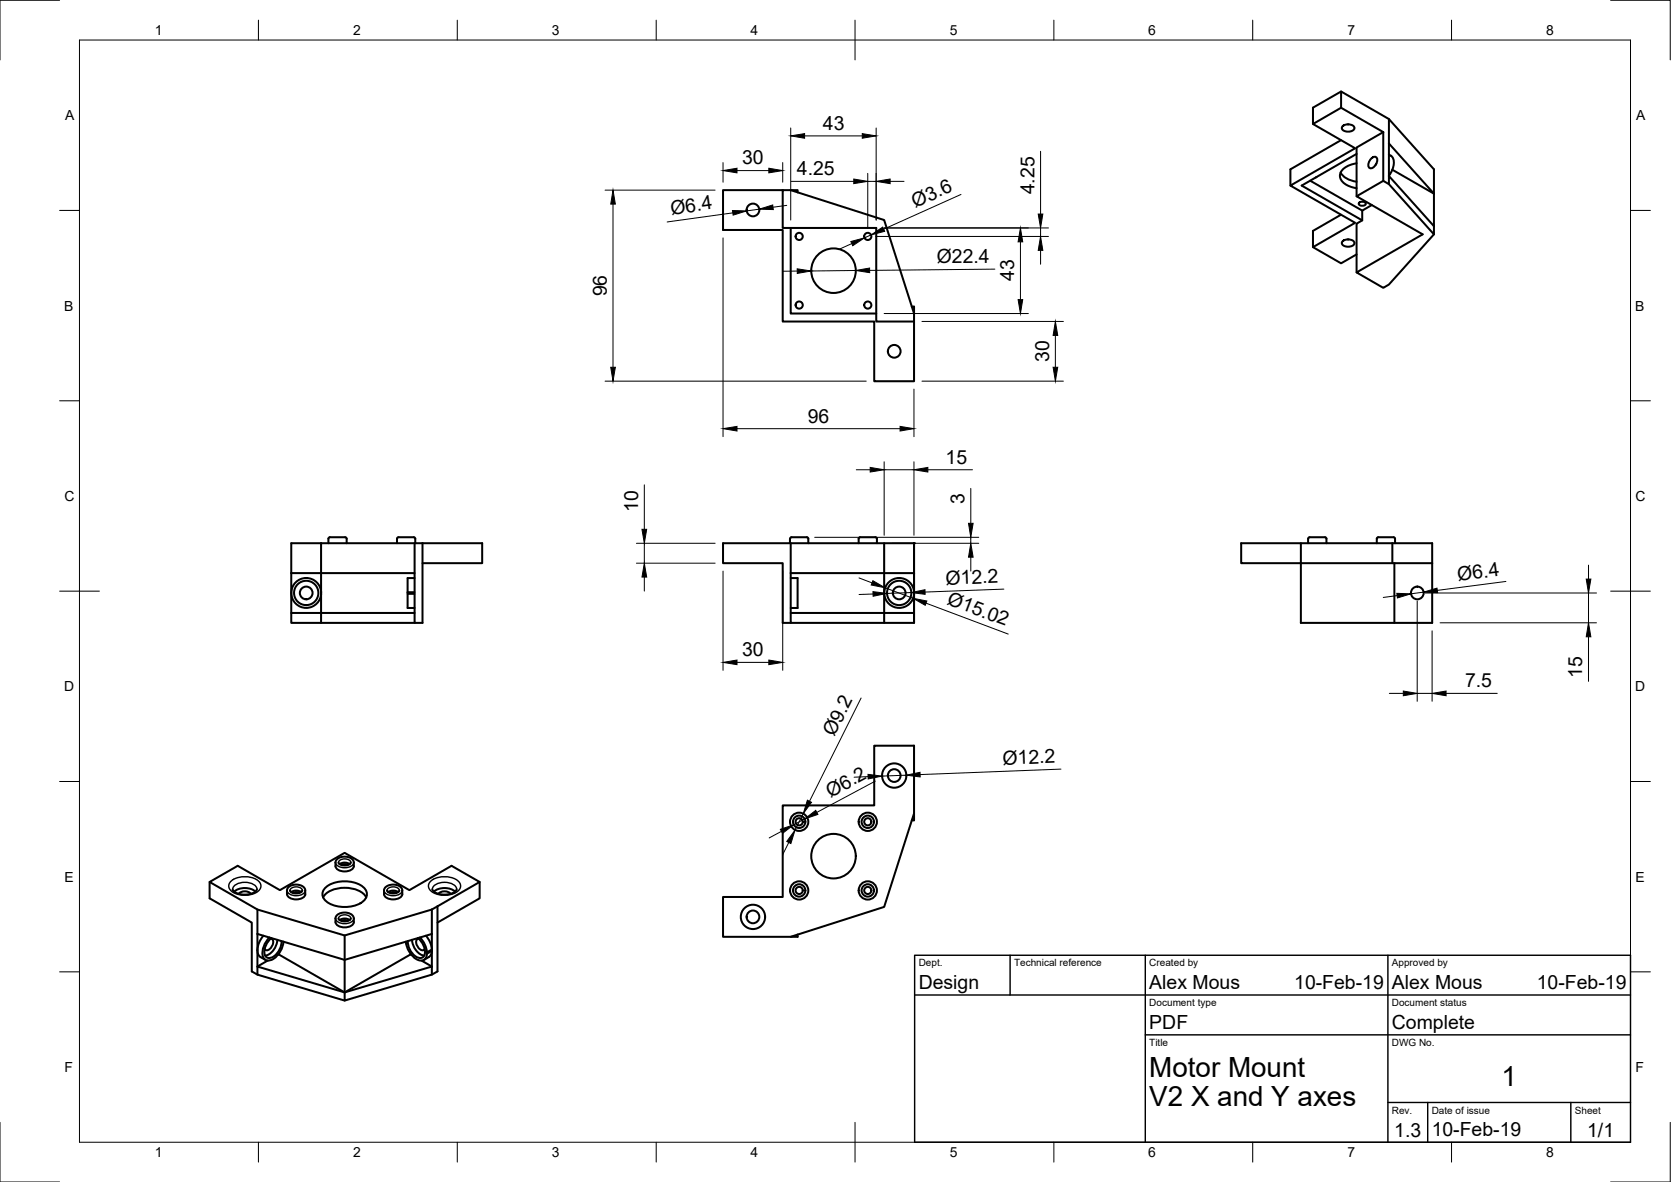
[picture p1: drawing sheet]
<svg xmlns="http://www.w3.org/2000/svg" width="420mm" height="297mm" viewBox="0 0 420 297" stroke-linecap="round" stroke-linejoin="round" font-family="sans-serif">
<!-- layer: Visible -->
<g fill="none" stroke="#000" stroke-width=".51">
<path d="M330.1 31.2v-4.1l7.1-4.1 12 6.9 11.4 12.7v6.1l-10.5-6M337.2 35.2l-12.7 7.4v4M337.2 23v4.1M337.5 31.8a2.08 2.08 0 0 1 3.1 .2 1.38 1.38 0 0 1-1.9 1.1 .96 .96 0 0 1-1-.3 .96 .96 0 0 1-.2-1zM338.9 31.2h.2M341.1 38.7l-13.8 7.9 15.2 8.8M344.8 39.8a.82 .82 0 0 1 1.4 0 2.08 2.08 0 0 1-1.7 2.5 1.38 1.38 0 0 1 0-2.1zM347.8 33.2l-10.6-6.1-7.1 4.1 10.6 6.1-16.2 9.3 16.2 9.4-10.6 6.1 7.1 4.1 3.9-2.3M347.8 33.2l-6.7 3.9v12.2M347.8 33.2v12.3M349.2 38.9a2.4 2.4 0 0 1 1.1 3.3l-1.1 2M349.2 36.1l11.4 12.6v8.1"/>
<path d="M349.2 36.1v8.1M349.2 29.9v6.2M196.8 47.8h-15v10h15v23h23v15h10v-15M196.8 47.8h2l23.5 7.5 7.5 23.5v2h-9.5v-23.5h-23.5zM198.8 47.8h1.8v.6M198.8 57.3v21.5h21.5M329.4 45.4l13.1 7.5M331.1 44.5l-.3 .1M337.1 43.4a4.9 4.9 0 0 0 4 2.3M337.2 54l-7.1 4v4.1M341.1 41a4.9 4.9 0 0 0-4.1 2.6 2.84 2.84 0 0 0 2.4 3.3l1.7 .4M341.7 51l.8-.3a.65 .65 0 0 1 .9 .7l-.9 .3a.65 .65 0 0 1-.8-.7z"/>
<path d="M344.9 51.5l-2.4 1.4v2.5l-1.4 .8v12.3M346.1 41.1l-.2 .4M349.2 46.3l-1.4-.8-6.7 3.8 16.6 9.6-16.6 9.6 6.7 3.8 1.4-.8 11.4-12.6v-2.1M360.6 56.8l-11.4-12.6v2.1l11.4 12.6M229.3 77.1h.5v1.7M337.5 60.7a2.08 2.08 0 0 1 3.1 .2 1.38 1.38 0 0 1-1.9 1.1 .96 .96 0 0 1-1-.3 .96 .96 0 0 1-.2-1zM338.9 60.2h.2M80.7 136.5h25.5M80.7 136.5v20h23.5M80.7 136.5h-7.5v7.5M82.6 136.5v-1.1a.95 .95 0 0 1 1.2-.4h2.1a.95 .95 0 0 1 1.3 .4v1.1M99.8 136.5v-1.1a.95 .95 0 0 1 1.2-.4h2.2a.95 .95 0 0 1 1.2 .4v1.1"/>
<path d="M104.2 136.5v7.5M106.2 136.5h15v5h-15M106.2 136.5v20h-2v-2.5M198.6 136.5v-1.1a.95 .95 0 0 1 1.3-.4h2.1a.97 .97 0 0 1 1.2 .4v1.1M198.8 136.5v7.5M215.9 136.5v-1.1a.95 .95 0 0 1 1.2-.4h2.2a.95 .95 0 0 1 1.2 .4v1.1M222.3 136.5v20h7.5v-2.5M229.8 136.5h-48v5h15v15h2M327.1 136.5v20h33v-20h-48v5h48M328.9 135.4v1.1M329.3 135h3a.97 .97 0 0 1 1.2 .4v1.1M329.3 135l-.4 .4"/>
<path d="M346.2 136.5v-1.1a.95 .95 0 0 1 1.2-.4h2.1a.95 .95 0 0 1 1.3 .4v1.1M350.1 136.5v5M73.2 144h31v4.8h-1.7M73.2 144v10M102.5 149.2v3.6h1.7M102.5 148.8v.4h1.7v4.8h-31v2.5h7.5M104.2 145.3h-1.7v3.5M198.8 144h31v10h-31v2.5h23.5M198.8 145.3h1.8v7.5h-1.8M198.8 144v10M222.3 148.8a3.8 3.8 0 0 1 3.8-3.5 3.8 3.8 0 0 1 3.7 3.5M222.3 149.2a3.8 3.8 0 0 0 3.8 3.6 3.8 3.8 0 0 0 3.7-3.6"/>
<path d="M229.8 144v-7.5v20M350.6 141.5v15M84.6 216.1l1-.7 1.5-.1 1.2 .4 .6 .9a1.71 1.71 0 0 1-1.6 2.4h-.6a1.89 1.89 0 0 1-2.3-2.4zM85.1 216.8l.3 .4 1.1 .3 1-.1 .5-.3 .2-.3M85.4 217.2a2.31 2.31 0 0 1 2.5 0M85.9 217.4l.8-.2 .7 .2M196.8 202.4h23v-15h10v17l-7.5 23.5-23.5 7.5h-17v-10h15zM229.8 204.4v1.7h-.5M52.7 221.6v4.1l10.6 6.1v12.3l1.4 .8M58.5 223.5l.3 .5 .7 .4 1.7 .4 2.2-.3 .9-.5 .3-.5M58.9 224.1a4.4 4.4 0 0 1 5.3 0M60.1 224.6a2.15 2.15 0 0 1 3 0"/>
<path d="M64.7 234.7l22 6.5 21.9-6.5M64.7 234.7v8.2l2.6-1.5M64.7 228.6v6.1M66.2 235.1a4.8 4.8 0 0 0-1.2 4.9l1.7 1.2M67.7 235.6a5.1 5.1 0 0 0-1.5 5 1.65 1.65 0 0 0 2.6 .3l1.1-.9 .8-1.3 .6-2.1M68.1 235.9a1.06 1.06 0 0 1 .4 1.7l-.5 .7a.94 .94 0 0 1-1.4 .2M68.2 235.7a4.3 4.3 0 0 0-1.5 4.4 1.61 1.61 0 0 0 2.7-.2l1.1-1.6 .3-1.8M69.7 236.2a4.4 4.4 0 0 1-3 4M70 239.8l16.7 9.6M70 239.8h.1M70 239.8l-.1 .1M72.5 223l.9-.6 1.5-.1 1.2 .4 .7 .9a1.71 1.71 0 0 1-1.7 2.4h-.6a1.89 1.89 0 0 1-2.3-2.4z"/>
<path d="M72.9 223.8l.5 .5 .9 .2 1.2-.2 .5-.5M73.2 224.2a2.31 2.31 0 0 1 2.5 0M73.7 224.4l.8-.2 .7 .2M81.3 225.5a6.2 6.2 0 0 1 6.3-2.4l.9 .2a4.9 4.9 0 0 1 3.6 2.2M82 222.9a8.2 8.2 0 0 1 9.3 0 2.31 2.31 0 0 1 .9 2.3 2.31 2.31 0 0 1-1.6 1.8 8.4 8.4 0 0 1-8.6-.5 2.17 2.17 0 0 1 0-3.6zM84.3 231.7v-1l.4-.7 .8-.5 .9-.2 1.4 .2 .8 .5 .4 .7v1M84.4 231.7a2.57 2.57 0 0 0 3.4 1.2 1.41 1.41 0 0 0 1.2-1.2M85.1 230.8l.5 .5 .9 .2 1.2-.2 .5-.5M85.4 231.2a2.31 2.31 0 0 1 2.5 0M85.9 231.4l.8-.2 .7 .2M86.7 235.1v14.3M96.9 223l.9-.6 1.5-.1 1.2 .4 .3 .3 .3 .6a1.71 1.71 0 0 1-1.6 2.4h-.6a1.89 1.89 0 0 1-2.3-2.4z"/>
<path d="M97.3 223.8l.5 .5 .9 .2 1.2-.2 .5-.5M97.6 224.2a2.31 2.31 0 0 1 2.5 0M98.1 224.4l.8-.2 .7 .2M102.1 236.6a5.2 5.2 0 0 0 3.7 4.8 1.52 1.52 0 0 0 1.6-1.7M103.3 239.8l-16.6 9.6M103.3 239.8l.1 .1M103.3 239.8h.1M103.6 236.2a4.4 4.4 0 0 0 3.1 4M105.1 235.7a4.3 4.3 0 0 1 1.6 4.4 1.61 1.61 0 0 1-2.7-.2l-1.1-1.6-.4-1.8M105.3 235.9a1.06 1.06 0 0 0-.4 1.7l.4 .7a.94 .94 0 0 0 1.5 .2M105.6 235.6l1.1 1.5 .5 1.1 .2 1.1M107.1 235.1l1.1 1.7 .4 1.8"/>
<path d="M107.3 239.3v.4l1.3-.7v3.9M108.6 228.6v10l-1.3 .7M108.6 238.9l-.2 .8a2.75 2.75 0 0 1-1.8 1.5M108.7 223.5l.2 .4 .7 .5 1.8 .4 2.3-.3 .8-.5 .3-.5M109.1 224.1a4.4 4.4 0 0 1 5.3 0M110 227.8l-1.4 .8M110 227.8l10.6-6.2-7.1-4-10.6 6.1-16.2-9.4-16.3 9.4-10.6-6.1-7.1 4 12 7 22 6.5 21.9-6.5M110 227.8v16.3l-1.4 .8M110.3 224.6a2.15 2.15 0 0 1 3 0M120.6 221.6v4.1l-10.6 6.1M200.6 234.9v.5h-1.8M106 241.4l2.6 1.5"/>
<path d="M108.6 242.9v2l-21.9 6.5v-2M108.6 242.9l-21.9 6.5-22-6.5v2l22 6.5"/>
<circle cx="189.3" cy="52.8" r="1.6"/>
<circle cx="200.9" cy="59.4" r=".9"/>
<circle cx="218.2" cy="59.4" r=".9"/>
<circle cx="200.9" cy="76.7" r=".9"/>
<circle cx="209.6" cy="68" r="5.6"/>
<circle cx="218.2" cy="76.7" r=".9"/>
<circle cx="224.8" cy="88.3" r="1.6"/>
<circle cx="77" cy="149" r="3.8"/>
<circle cx="77" cy="149" r="1.6"/>
<circle cx="77" cy="149" r="3.1"/>
<circle cx="226.1" cy="149" r="1.6"/>
<circle cx="226.1" cy="149" r="3.1"/>
<circle cx="356.4" cy="149" r="1.6"/>
<circle cx="224.8" cy="194.9" r="3.1"/>
<circle cx="224.8" cy="194.9" r="1.6"/>
<circle cx="200.9" cy="206.5" r="1.56"/>
<circle cx="200.9" cy="206.5" r=".9"/>
<circle cx="200.9" cy="206.5" r="2.3"/>
<circle cx="209.6" cy="215.2" r="5.6"/>
<circle cx="218.2" cy="206.5" r="1.56"/>
<circle cx="218.2" cy="206.5" r=".9"/>
<circle cx="218.2" cy="206.5" r="2.3"/>
<circle cx="189.3" cy="230.4" r="3.1"/>
<circle cx="189.3" cy="230.4" r="1.6"/>
<circle cx="200.9" cy="223.8" r="1.56"/>
<circle cx="200.9" cy="223.8" r=".9"/>
<circle cx="200.9" cy="223.8" r="2.3"/>
<circle cx="218.2" cy="223.8" r="1.56"/>
<circle cx="218.2" cy="223.8" r=".9"/>
<circle cx="218.2" cy="223.8" r="2.3"/>
</g>
<circle cx="229.8" cy="136.5" r=".25" fill="#000"/>
<!-- layer: Visible Narrow -->
<g fill="none" stroke="#000" stroke-width=".36">
<path d="M84.4 216.7a2.57 2.57 0 0 0 3.4 1.2 1.41 1.41 0 0 0 1.2-1.2M85.1 216.7a1.8 1.8 0 0 1 3.1 0M58.1 221.4a5.7 5.7 0 0 1 7.3 .5 1.96 1.96 0 0 1-1.6 2.7 5.6 5.6 0 0 1-6.1-1.2 1.53 1.53 0 0 1 .4-2zM58.5 223.5a3 3 0 0 1 3.8-1.7 2.33 2.33 0 0 1 2.3 1.7M72.2 223.8a2.57 2.57 0 0 0 3.4 1.1 1.41 1.41 0 0 0 1.2-1.1M72.9 223.8a1.8 1.8 0 0 1 3.1 0M84.4 230.8a2.57 2.57 0 0 0 3.4 1.1 1.41 1.41 0 0 0 1.2-1.1M85.1 230.8a1.8 1.8 0 0 1 3.1 0M96.6 223.8a2.57 2.57 0 0 0 3.4 1.1 1.41 1.41 0 0 0 1.2-1.1M97.3 223.8a1.8 1.8 0 0 1 3.1 0M108.3 221.4a5.7 5.7 0 0 1 7.3 .5 1.96 1.96 0 0 1-1.6 2.7 5.6 5.6 0 0 1-6.1-1.2 1.53 1.53 0 0 1 .4-2zM108.6 238.6v.4"/>
<path d="M108.7 223.5a3 3 0 0 1 3.8-1.7 2.33 2.33 0 0 1 2.3 1.7"/>
</g>
<!-- layer: Border -->
<g fill="none" stroke="#000" stroke-width=".25">
<path d="M15 .1h-15v15M20 10.1h390v276.9h-390zM65 5.1v5M115 5.1v5M165 5.1v5M215 5.1v10M265 5.1v5M315 5.1v5M365 5.1v5M405 .1h15v15M15 52.9h5M410 52.9h5"/>
<path d="M15 100.7h5M410 100.7h5M15 148.6h10M405 148.6h10M15 196.4h5M410 196.4h5M15 244.2h5M410 244.2h5M0 282.1v14.9h15M65 287v5M115 287v5M165 287v5"/>
<path d="M215 282.1v9.9M265 287v5M315 287v5M365 287v5M420 282.1v14.9h-15"/>
</g>
<!-- layer: TitleBlock -->
<path d="M230 240.1h180v46.9h-180zM230 250h180M254 240.1v9.9M288 240.1v46.9M349 240.1v46.9M288 260.1h122M349 277.1h61M359 277.1v9.9M395 277.1v9.9" fill="none" stroke="#000" stroke-width=".36"/>
<!-- layer: Dimensions -->
<g fill="none" stroke="#000" stroke-width=".25">
<path d="M198.8 32.2v23.1M202.3 34.1h14.5M220.3 32.2v23.1M261.6 38v15.8M152.1 47.8h27.7M154.1 51.3v41M181.8 40.9v4.9M181.8 59.8v49.9M184.3 53.5l-16.6 2.3M185.3 42.9h8M190.9 52.6l-3.2 .4M196.8 40.9v4.9"/>
<path d="M197.8 51.6l-3.4 .5M198.9 45.6h15.8M218.2 43.6v13.8M218.2 45.6h2.1M219 59l-1.6 .8M220.2 59.4h43.4M222.3 57.3h41.3M223.8 45.6h3.5M241.6 48.9l-19.4 8.7M261.6 57.3v2.1M200.4 68.1l-3.4 .1M214.2 61.2l-3.2 1.5"/>
<path d="M215.2 68l-11.2 .1M222.3 78.8h36.3M250.1 67.6l-31.4 .4M256.6 60.8v14.5M261.6 62.9v3.5M152.1 95.8h65.7M229.8 97.8v11.9M231.8 80.8h35.6M231.8 95.8h35.6M265.4 84.3v8M185.3 107.7h41M215.3 118.1h3.5"/>
<path d="M222.3 116v18.5M222.3 118.1h7.5M229.8 116v18.5M233.3 118.1h11.2M160 136.5h19.8M162 121.8v11.2M162 136.5v5M204.9 135h41.2M224.3 136.5h21.8M244.1 122.7v8.8M244.1 135v1.5M160 141.5h19.8"/>
<path d="M162 145v3.5M181.8 143.5v25M196.8 143.5v25M216 145.2l3.3 1.3M219.5 149.3l-3.5 .1M222.5 147.7l7.1 2.7M229.1 148.9l-6.1 .2M229.4 150.7l-1 1.2M232.9 151.6l20.6 7.7M244.1 140v3.5M252.4 148l-19.8 .8M351.3 149.7l-3.5 .4"/>
<path d="M356.3 151v25.2M357.9 148.8l-3.1 .4M358.4 149h43M360.1 158.5v17.7M362.1 156.5h39.3M378.7 146.1l-17.3 2.3M399.4 142v3.5M399.4 149v7.5M185.3 166.5h8M216.5 175.4l-13 26M349.3 174.3h3.5M356.3 174.3h3.8"/>
<path d="M363.6 174.3h12.9M399.4 160v11.2M218.3 195.2l-3.5 .1M220.1 196.3l-14.7 7.9M227.9 194.8l-6.1 .2M266.8 193.3l-35.4 1.4M196.5 208.9l-3.1 1.7M198.3 211.7l-1.5 3.1M202 204.5l-2.1 4.1M202.3 205.8l-2.7 1.5"/>
</g>
<g fill="#000" stroke="#000" stroke-width=".25">
<path d="M198.8 34.1l3.5-.5v1.1zM216.8 33.6l3.5 .5-3.5 .6zM154.1 47.8l.6 3.5h-1.1zM184.2 52.9l3.5 .1-3.4 1.1zM181.8 42.9l3.5-.6v1.1zM193.3 42.3l3.5 .6-3.5 .5zM190.9 52.6l3.4-1.1 .1 1.2zM214.7 45l3.5 .6-3.5 .6zM219 59l3-1.9 .4 1zM220.3 45.6l3.5-.6v1.2zM261 53.8h1.2l-.6 3.5zM200.4 67.5l3.6 .6-3.5 .6z"/>
<path d="M213.9 60.7l3.5-.9-3 2zM215.2 68l3.5-.6v1.1zM256.6 57.3l.6 3.5h-1.2zM256 75.3h1.2l-.6 3.5zM261.6 59.4l.6 3.5h-1.2zM153.6 92.3h1.1l-.6 3.5zM265.4 80.8l.6 3.5h-1.2zM264.8 92.3h1.2l-.6 3.5zM181.8 107.7l3.5-.5v1.1zM218.8 117.5l3.5 .6-3.5 .5zM226.3 107.2l3.5 .5-3.5 .6zM229.8 118.1l3.5-.6v1.1z"/>
<path d="M161.4 133h1.2l-.6 3.5zM243.5 131.5h1.2l-.6 3.5zM162 141.5l.6 3.5h-1.2zM219.5 145.9l3 1.8-3.4-.7zM219.5 148.7l3.5 .4-3.5 .7zM229.1 148.9l3.5-.7v1.2zM229.6 150.4l3.4 .6-.4 1.1zM244.1 136.5l.6 3.5h-1.2zM351.2 149.1l3.6 .1-3.4 1.1zM357.9 148.8l3.4-1 .2 1.1zM398.8 145.5h1.2l-.6 3.5zM181.8 166.5l3.5-.6v1.1z"/>
<path d="M193.3 165.9l3.5 .6-3.5 .5zM352.8 173.7l3.5 .6-3.5 .5zM360.1 174.3l3.5-.6v1.1zM399.4 156.5l.6 3.5h-1.2zM218.2 194.6l3.6 .4-3.5 .8zM227.9 194.8l3.4-.7 .1 1.1zM196.2 208.4l3.4-1.1-2.8 2.1zM199.9 208.6l-1 3.4-1.1-.5zM203 201.1l1 .5-2 2.9zM202.3 205.8l2.8-2.1 .6 1z"/>
</g>
<g font-size="7">
<text x="289" y="270.6">Motor Mount</text>
<text x="377.5" y="273">1</text>
<text x="289" y="278.1">V2 X and Y axes</text>
</g>
<g font-size="4.9">
<text x="206.9" y="32.6">43</text>
<text x="186.6" y="41.3">30</text>
<text x="200.4" y="44">4.25</text>
<text x="168.8" y="54" transform="rotate(-8 168.8 54)">Ø6.4</text>
<text x="230.1" y="52.2" transform="rotate(-24 230.1 52.2)">Ø3.6</text>
<text x="260.1" y="48.9" transform="rotate(-90 260.1 48.9)">4.25</text>
<text x="235.5" y="66.1" transform="rotate(-1 235.5 66.1)">Ø22.4</text>
<text x="255" y="70.7" transform="rotate(-90 255 70.7)">43</text>
<text x="152.6" y="74.5" transform="rotate(-90 152.6 74.5)">96</text>
<text x="263.8" y="91" transform="rotate(-90 263.8 91)">30</text>
<text x="203.1" y="106.2">96</text>
<text x="237.8" y="116.5">15</text>
<text x="160.4" y="128.6" transform="rotate(-90 160.4 128.6)">10</text>
<text x="242.5" y="126.7" transform="rotate(-90 242.5 126.7)">3</text>
<text x="237.8" y="146.9" transform="rotate(-2 237.8 146.9)">Ø12.2</text>
<text x="366.7" y="146" transform="rotate(-7 366.7 146)">Ø6.4</text>
<text x="237.9" y="151.7" transform="rotate(21 237.9 151.7)">Ø15.02</text>
<text x="186.6" y="164.9">30</text>
<text x="368.4" y="172.7">7.5</text>
<text x="397.8" y="170.3" transform="rotate(-90 397.8 170.3)">15</text>
<text x="209.8" y="185.3" transform="rotate(-63 209.8 185.3)">Ø9.2</text>
<text x="252.2" y="192.2" transform="rotate(-2 252.2 192.2)">Ø12.2</text>
<text x="208.9" y="200.5" transform="rotate(-28 208.9 200.5)">Ø6.2</text>
<text x="231" y="248.5">Design</text>
<text x="289" y="248.5">Alex Mous</text>
<text x="325.4" y="248.5">10-Feb-19</text>
<text x="350" y="248.5">Alex Mous</text>
<text x="386.4" y="248.5">10-Feb-19</text>
<text x="289" y="258.6">PDF</text>
<text x="350" y="258.6">Complete</text>
<text x="350.6" y="285.7">1.3</text>
<text x="360" y="285.5">10-Feb-19</text>
<text x="399.1" y="285.7">1/1</text>
</g>
<g font-size="3.5">
<text x="39" y="8.8">1</text>
<text x="88.8" y="8.8">2</text>
<text x="138.8" y="8.8">3</text>
<text x="188.7" y="8.8">4</text>
<text x="238.8" y="8.8">5</text>
<text x="288.7" y="8.8">6</text>
<text x="338.8" y="8.8">7</text>
<text x="388.8" y="8.8">8</text>
<text x="16.4" y="30.2">A</text>
<text x="411.4" y="30.2">A</text>
<text x="16.2" y="78">B</text>
<text x="411.2" y="78">B</text>
<text x="16.2" y="125.9">C</text>
<text x="411.2" y="125.9">C</text>
<text x="16.2" y="173.7">D</text>
<text x="411.2" y="173.7">D</text>
<text x="16.2" y="221.6">E</text>
<text x="411.2" y="221.6">E</text>
<text x="16.2" y="269.4">F</text>
<text x="411.2" y="269.4">F</text>
<text x="39" y="290.8">1</text>
<text x="88.8" y="290.8">2</text>
<text x="138.8" y="290.8">3</text>
<text x="188.7" y="290.8">4</text>
<text x="238.8" y="290.8">5</text>
<text x="288.7" y="290.8">6</text>
<text x="338.8" y="290.8">7</text>
<text x="388.8" y="290.8">8</text>
</g>
<g font-size="2.5">
<text x="231" y="242.9">Dept.</text>
<text x="255" y="242.9">Technical reference</text>
<text x="289" y="242.9">Created by</text>
<text x="350" y="242.9">Approved by</text>
<text x="289" y="252.8">Document type</text>
<text x="350" y="252.8">Document status</text>
<text x="289" y="262.9">Title</text>
<text x="350" y="262.9">DWG No.</text>
<text x="350" y="279.9">Rev.</text>
<text x="360" y="279.9">Date of issue</text>
<text x="396" y="279.9">Sheet</text>
</g>
</svg>
